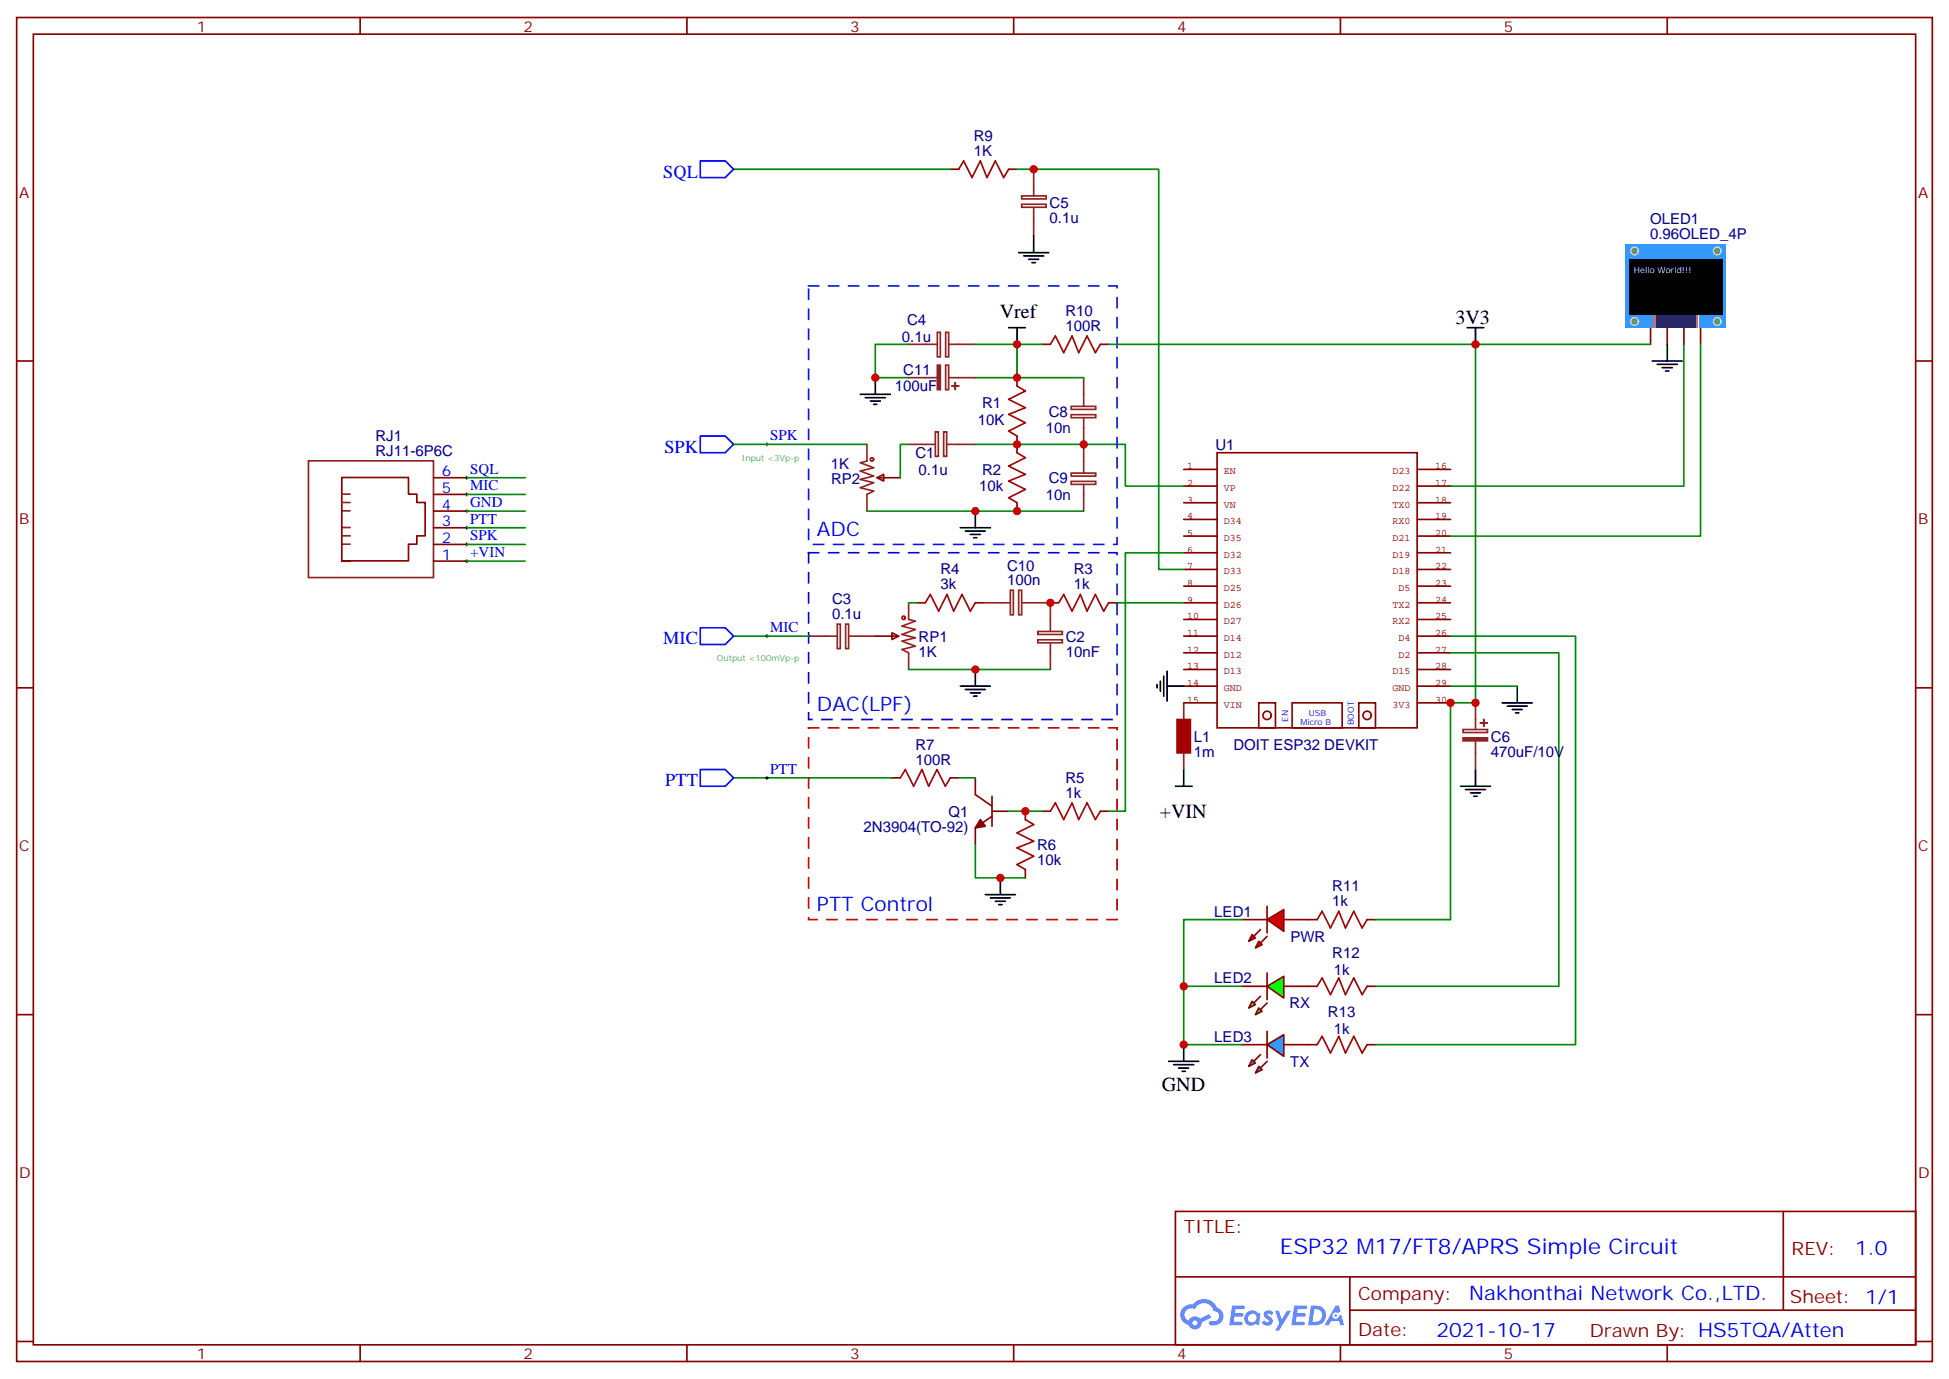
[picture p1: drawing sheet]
<svg xmlns="http://www.w3.org/2000/svg" width="412mm" height="292mm" viewBox="0 0 412 292" stroke-linecap="round" stroke-linejoin="round" font-family="sans-serif">
<g fill="none" stroke="#870000" stroke-width=".35">
<path d="M3.5 3.7h405.4v284.3h-405.4zM7.1 7.2h398.2v277.3h-398.2zM76.2 3.7v3.5M145.3 3.7v3.5M214.5 3.7v3.5M283.6 3.7v3.5M352.8 3.7v3.5M3.5 76.4h3.6M405.3 76.4h3.6M3.5 145.5h3.6M405.3 145.5h3.6M3.5 214.7h3.6"/>
<path d="M405.3 214.7h3.6M248.7 256.3h156.6v28.2h-156.6zM377.3 256.3v20.9M248.7 270.1h156.5M285.6 277.2h119.6M285.6 270.1v14.2M3.5 283.8h3.6M76.2 284.5v3.5M145.3 284.5v3.5M214.5 284.5v3.5M283.6 284.5v3.5M352.8 284.5v3.5"/>
<path d="M405.3 283.8h3.6"/>
</g>
<g fill="#5487ff">
<path d="M267.7 277.5a1.22 1.22 0 0 1 1.7 .2l-.4 .6a.47 .47 0 0 0-.3-.4 .47 .47 0 0 0-.5 .2v.1a1.55 1.55 0 0 1 1.1 1.5 1.34 1.34 0 0 1-2.3 .2l.5-.6 .7 .5a.29 .29 0 0 0 .3-.3 .29 .29 0 0 0-.2-.3 1.04 1.04 0 0 1-.6-1.7z"/>
<path d="M260.7 276.2h2.1a.43 .43 0 0 1 .5 .1 .43 .43 0 0 1 .1 .5l-.3 .2h-1.7l-.1 .8h1.5a.37 .37 0 0 1 .3 .4 .37 .37 0 0 1-.3 .4h-1.6l-.2 1.1h1.3a.43 .43 0 0 1 .5 0 .43 .43 0 0 1 .1 .5l-.3 .2h-2.5z"/>
<path d="M273.8 276.2h2.2a.43 .43 0 0 1 .4 .1 .43 .43 0 0 1 .1 .5l-.3 .2h-1.6l-.2 .8h1.6a.37 .37 0 0 1 .3 .4 .37 .37 0 0 1-.4 .4l-1.6-.1-.1 1.1h1.3a.43 .43 0 0 1 .4 .1 .43 .43 0 0 1 .1 .5l-.3 .2h-2.4z"/>
<path d="M282.6 276.2h.7l.3 1.3-.6 .3a.69 .69 0 0 0-1 .3 .69 .69 0 0 0 .4 .9 .69 .69 0 0 0 .9-.6l.5-.2 .6 2.2h-.8l-.2-.9h-1.8l-.5 .9h-.8z"/>
<path d="M269.8 277.3h.8l.6 1.8 1.1-1.8h.9l-2.6 4.2h-.8l.9-1.5z"/>
<path d="M277.4 276.2l-.6 4.2h1.3a2.11 2.11 0 0 0 2.5-2.1 2.11 2.11 0 0 0-2.5-2.1zM278.1 277a1.39 1.39 0 0 1 1.7 1.4 1.39 1.39 0 0 1-1.8 1.2h-.3z"/>
<path d="M263.7 277.8a1.47 1.47 0 0 0-.1 2.1 1.47 1.47 0 0 0 2.1 .1l.7 .4 .3-2.3-.2-.3h-.4a1.49 1.49 0 0 0-2.4 0zM264.4 278.2a.92 .92 0 0 1 1.5 .5 .92 .92 0 0 1-1.3 1.1 .9 .9 0 0 1-.2-1.6z"/>
<path d="M250.4 276.6a2.18 2.18 0 0 0 1.1 3.7 1.44 1.44 0 0 0 1.6 .9 1.44 1.44 0 0 0 1.2-1.4l2-1.1-.5-.7-1.9 1a1.47 1.47 0 0 0-2.4 .4 1.39 1.39 0 0 1-.7-1.9 1.39 1.39 0 0 1 2-.5 2.08 2.08 0 0 1 2.2-1.3 2.08 2.08 0 0 1 1.8 1.7 1.07 1.07 0 0 1 1.2 1 1.07 1.07 0 0 1-1 1.1h-.7a.43 .43 0 0 0-.5 .4 .43 .43 0 0 0 .4 .5 2 2 0 0 0 2.4-1 2 2 0 0 0-.7-2.6l-.4-.2a2.98 2.98 0 0 0-5.1-.6l-1.1 .1zM252.3 279.9a.55 .55 0 0 1 1.1 0 .55 .55 0 0 1-1.1 0z"/>
<circle cx="282.6" cy="278.3" r=".26"/>
</g>
<g fill="none" stroke="#850000" stroke-width=".35">
<path d="M250.5 99.3h7M257.5 95.8h42.4v58.2h-42.4zM299.9 99.3h7M250.5 102.8h7M250.5 106.4h7M250.5 109.9h7M250.5 113.4h7M250.5 116.9h7M299.9 102.8h7M299.9 106.4h7M299.9 109.9h7M299.9 113.4h7"/>
<path d="M299.9 116.9h7M250.5 131.1h7M250.5 134.6h7M250.5 138.1h7M250.5 120.5h7M250.5 124h7M250.5 127.5h7M299.9 131.1h7M299.9 134.6h7M299.9 138.1h7M299.9 120.5h7M299.9 124h7"/>
<path d="M299.9 127.5h7M250.5 141.6h7M250.5 145.2h7M250.5 148.7h7M266.3 148.7h3.6v5.3h-3.6zM273.4 148.7h10.6v5.3h-10.6zM287.5 148.7h3.5v5.3h-3.5zM299.9 141.6h7M299.9 145.2h7M299.9 148.7h7"/>
<circle cx="268.1" cy="151.3" r=".88"/>
<circle cx="289.3" cy="151.3" r=".88"/>
</g>
<g fill="none" stroke="#a10000" stroke-width=".35">
<path d="M202.8 35.8l1.1-1.8 1.8 3.6 1.7-3.6 1.4 3.6 1.8-3.6 1.8 3.6 1-1.8M222.2 72.8l1.1-1.7 1.8 3.5 1.7-3.5 1.4 3.5 1.8-3.5 1.8 3.5 1-1.8M215.2 81.7l1.8 1-3.6 1.8 3.6 1.8-3.6 1.4 3.6 1.7-3.6 1.8 1.8 1.1M215.2 95.8l1.8 1-3.6 1.8 3.6 1.8-3.6 1.4 3.6 1.7-3.6 1.8 1.8 1.1M195.8 127.5l1-1.7 1.8 3.5 1.8-3.5 1.4 3.5 1.8-3.5 1.7 3.5 1.1-1.8M224 127.5l1.1-1.7 1.7 3.5 1.8-3.5 1.4 3.5 1.8-3.5 1.7 3.5 1.1-1.8M190.5 164.6l1.1-1.8 1.7 3.5 1.8-3.5 1.4 3.5 1.8-3.5 1.7 3.5 1.1-1.7M217 173.4l1.7 1-3.5 1.8 3.5 1.8-3.5 1.4 3.5 1.8-3.5 1.7 1.8 1.1M222.2 171.6l1.1-1.7 1.8 3.5 1.7-3.5 1.4 3.5 1.8-3.5 1.8 3.5 1-1.8"/>
<circle cx="191.2" cy="130.7" r=".35"/>
</g>
<g fill="none" stroke="#870000" stroke-width=".35">
<path d="M201.1 35.8h1.7M213.4 35.8h1.8M215.2 79.9v1.8M220.5 72.8h1.7M232.8 72.8h1.8M215.2 92.3v3.5M72.3 118.7v-17.7h14.1v3.5h1.8v1.8h1.8v7.1h-1.8v1.7h-1.8v3.6h-14.1h1.8M91.7 118.7h7.1M91.7 115.2h7.1M91.7 111.7h7.1M91.7 108.1h7.1M91.7 104.6h7.1"/>
<path d="M91.7 101.1h7.1M215.2 106.4v1.7M185.2 134.6h4.9M188.7 133.9l1.4 .7-1.4 .7zM194 127.5h1.8M206.4 127.5h1.7M222.2 127.5h1.8M234.6 127.5h1.8M188.7 164.6h1.8M201.1 164.6h1.7M206.4 164.6v3.5l3.5 2.5M209.9 171.6h3.5"/>
<path d="M209.9 172.7l-3.5 2.5v3.5M209.9 168.5v6.3M217 171.6v1.8M220.5 171.6h1.7M232.8 171.6h1.8M217 184v1.7"/>
</g>
<g fill="none" stroke="#8c2424" stroke-width=".35">
<path d="M218.7 35.8v5.7M216.2 43.2h5.2v.7h-5.2zM216.2 41.5h5.2v.6h-5.2zM218.7 43.9v6M192.3 72.8h6M198.3 70.3h.7v5.2h-.7zM200.1 70.3h.6v5.2h-.6zM200.7 72.8h5.7M229.3 79.9v6M65.3 97.5h26.4v24.7h-26.4zM192.3 94h5.6M197.9 91.4h.6v5.2h-.6z"/>
<path d="M199.7 91.4h.6v5.2h-.6zM200.4 94h6M226.7 86h5.1v.6h-5.1zM226.7 87.7h5.1v.7h-5.1zM229.3 88.4v11.6M72.3 115.1h1.8M72.3 113.4h1.8M72.3 111.6h1.8M72.3 108.1h1.8M72.3 106.3h1.8M72.3 104.5h1.8M226.7 100.1h5.1v.6h-5.1z"/>
<path d="M226.7 101.8h5.1v.7h-5.1zM229.3 102.5v5.6M171.1 134.6h6M177.2 132h.6v5.2h-.6zM178.9 132h.7v5.2h-.7zM179.6 134.6h5.6M192.3 127.5v3.6l1.4 .3-2.8 1.1 2.8 .7-2.8 1 2.8 .7-2.8 .7 2.8 1.1-2.8 .7 1.4 .7v3.5M219.6 133.6h5.2v.6h-5.2zM219.6 135.4h5.2v.6h-5.2zM222.2 127.5v6M222.2 136v5.6"/>
</g>
<g fill="none" stroke="#008700" stroke-width=".35">
<path d="M155.2 35.8h45.9M192.3 72.8h-7.1v7.1h7.1M206.4 72.8h8.8v7.1h-8.8M215.2 72.8h5.3M215.2 79.9h14.1M234.6 72.8h77.6v75.9h-5.3v45.9M206.4 94h31.7v8.8h12.4M98.8 101.1h12.3M98.8 104.6h12.3M98.8 108.1h12.3M98.8 111.7h12.3M98.8 115.2h12.3"/>
<path d="M98.8 118.7h12.3M250.5 116.9h-12.4v54.7h-3.5M155.2 134.6h7.1M236.4 127.5h14.1M306.9 145.2h14.1M155.2 164.6h33.5M202.8 164.6h3.6M206.4 178.7v7h10.6M213.4 171.6h7.1"/>
</g>
<g fill="none" stroke="#000" stroke-width=".35">
<path d="M215.5 53.4h6.4M216.6 54.2h4.2M217.7 54.9h2.1M218.4 55.6h.7M218.7 49.9v3.5M185.2 79.9v3.5M213.4 69.3h3.6M215.2 69.3v3.5M310.4 69.3h3.6M312.2 69.3v3.5M182 83.4h6.4M183.1 84.1h4.2"/>
<path d="M184.1 84.8h2.2M184.9 85.5h.7M203.2 111.7h6.3M204.3 112.4h4.2M205.3 113.1h2.1M206 113.8h.7M206.4 108.1v3.6M203.2 145.2h6.3M204.3 145.9h4.2M205.3 146.6h2.1M206 147.3h.7M206.4 141.6v3.6"/>
<path d="M244.8 144.8v.7M245.5 144.1v2.1M246.2 143.1v4.2M246.9 145.2h3.6M246.9 142v6.3M317.9 148.7h6.3M318.9 149.4h4.2M320 150.1h2.1M320.7 150.8h.7M321 145.2v3.5M248.7 166.3h3.5M250.5 162.8v3.5"/>
<path d="M309 166.3h6.4M310.1 167h4.2M311.1 167.7h2.2M311.9 168.5h.7M312.2 162.8v3.5M208.5 189.3h6.3M209.5 190h4.3M210.6 190.7h2.1M211.3 191.4h.7M211.7 185.7v3.6"/>
</g>
<path d="M207.4 173.4l1.1 1.4-2.1 .4z" fill="#870000" stroke="#870000" stroke-width=".35"/>
<path d="M171.1 60.5h65.3v54.7h-65.3z" fill="none" stroke="#03f" stroke-width=".35" stroke-dasharray="2.1 2.1"/>
<path d="M171.1 154h65.3v40.6h-65.3z" fill="none" stroke="#c00" stroke-width=".35" stroke-dasharray="2.1 2.1"/>
<path d="M171.1 116.9h65.3v35.3h-65.3z" fill="none" stroke="#00c" stroke-width=".35" stroke-dasharray="2.1 2.1"/>
<g fill="none" stroke="#000" stroke-width=".21">
<path d="M161.9 94h.7M162.3 93.7v.7M98.4 118.7h.7M98.4 115.2h.7M98.4 111.7h.7M98.4 108.1h.7M98.4 104.6h.7M98.4 101.1h.7M98.8 100.7v.7M98.8 104.2v.8M98.8 107.8v.7M98.8 111.3v.7"/>
<path d="M98.8 114.8v.7M98.8 118.4v.7M161.9 134.6h.7M162.3 134.2v.7M161.9 164.6h.7M162.3 164.2v.7"/>
</g>
<path d="M148.2 34h5.3l1.7 1.8-1.7 1.8h-5.3zM148.2 92.3h5.3l1.7 1.7-1.7 1.8h-5.3zM148.2 132.8h5.3l1.7 1.8-1.7 1.7h-5.3zM148.2 162.8h5.3l1.7 1.8-1.7 1.7h-5.3z" fill="none" stroke="#00f" stroke-width=".35"/>
<g fill="#f00" stroke="#870000" stroke-width=".35">
<path d="M268.1 194.6l3.5-2.2v4.6z"/>
<path d="M268.1 191.7v5.7z"/>
</g>
<g fill="#870000" stroke="#870000" stroke-width=".35">
<path d="M268.1 198.1l-1.4 1.4z"/>
<path d="M266.7 196.7l-1.4 1.4z"/>
</g>
<g fill="#f00" stroke="#870000" stroke-width=".35">
<path d="M266.3 199.1l.8 .7-1.5 .8z"/>
<path d="M264.9 197.7l.7 .7-1.4 .7z"/>
</g>
<path d="M262.8 194.6h5.3M271.6 194.6h5.3" fill="none" stroke="#870000" stroke-width=".35"/>
<path d="M268.1 208.7l3.5-2.1v4.5z" fill="#0f0" stroke="#870000" stroke-width=".35"/>
<path d="M268.1 205.8v5.7z" fill="#f00" stroke="#870000" stroke-width=".35"/>
<g fill="#870000" stroke="#870000" stroke-width=".35">
<path d="M268.1 212.2l-1.4 1.4z"/>
<path d="M266.7 210.8l-1.4 1.4z"/>
</g>
<g fill="#0f0" stroke="#870000" stroke-width=".35">
<path d="M266.3 213.3l.8 .7-1.5 .7z"/>
<path d="M264.9 211.8l.7 .7-1.4 .8z"/>
</g>
<path d="M262.8 208.7h5.3M271.6 208.7h5.3M262.8 221h5.3M271.6 221h5.3" fill="none" stroke="#870000" stroke-width=".35"/>
<g fill="#09f" stroke="#870000" stroke-width=".35">
<path d="M264.9 224.2l.7 .7-1.4 .7z"/>
<path d="M266.3 225.6l.8 .7-1.5 .7z"/>
</g>
<g fill="#870000" stroke="#870000" stroke-width=".35">
<path d="M266.7 223.1l-1.4 1.4z"/>
<path d="M268.1 224.5l-1.4 1.5z"/>
</g>
<path d="M268.1 218.2v5.6z" fill="#f00" stroke="#870000" stroke-width=".35"/>
<path d="M268.1 221l3.5-2.1v4.6z" fill="#09f" stroke="#870000" stroke-width=".35"/>
<path d="M247.3 224.5h6.3M248.4 225.2h4.2M249.4 226h2.1M250.1 226.7h.7M250.5 221v3.5" fill="none" stroke="#000" stroke-width=".35"/>
<path d="M306.9 138.1h22.9v70.6h-38.8M306.9 134.6h26.5v86.4h-42.4M262.8 194.6h-12.3v14.1M291 194.6h15.9M262.8 208.7h-12.3v12.3h12.3" fill="none" stroke="#008700" stroke-width=".35"/>
<path d="M278.7 194.6l1.1-1.8 1.7 3.5 1.8-3.5 1.4 3.5 1.8-3.5 1.7 3.5 1.1-1.7M278.7 208.7l1.1-1.8 1.7 3.5 1.8-3.5 1.4 3.5 1.8-3.5 1.7 3.5 1.1-1.7M278.7 221l1.1-1.7 1.7 3.5 1.8-3.5 1.4 3.5 1.8-3.5 1.7 3.5 1.1-1.8" fill="none" stroke="#a10000" stroke-width=".35"/>
<path d="M349.2 69.3v3.5M352.8 69.3v3.5M356.3 69.3v3.5M359.8 69.3v3.5M276.9 194.6h1.8M289.3 194.6h1.7M276.9 208.7h1.8M289.3 208.7h1.7M276.9 221h1.8M289.3 221h1.7" fill="none" stroke="#870000" stroke-width=".35"/>
<path d="M344 51.7h21.1v17.6h-21.1z" fill="#39f"/>
<g fill="#666" stroke="#ccc" stroke-width=".35">
<circle cx="345.9" cy="68" r=".81"/>
<circle cx="363.4" cy="68" r=".81"/>
<circle cx="345.9" cy="53.1" r=".81"/>
<circle cx="363.4" cy="53.1" r=".81"/>
</g>
<path d="M349.8 66.5h9.5v2.8h-9.5z" fill="#fff"/>
<g fill="#fc0">
<path d="M349.8 66.5h.5v2.8h-.5z"/>
<path d="M358.8 66.5h.4v2.8h-.4z"/>
</g>
<path d="M350.4 66.5h8.3v2.8h-8.3z" fill="#333"/>
<path d="M344.7 54.9h19.7v11.6h-19.7z" fill="#000"/>
<g fill="none" stroke="#8c2424" stroke-width=".35">
<path d="M192.3 79.9h6M200.1 77.3h.6v5.1h-.6zM200.7 79.9h5.7M183.4 94v3.5l-1.4 .4 2.9 1.1-2.9 .7 2.9 1-2.9 .7 2.9 .7-2.9 1.1 2.9 .7-1.5 .7v3.5M208.1 127.5h5.7M213.8 124.9h.6v5.2h-.6zM215.5 124.9h.7v5.2h-.7zM216.3 127.5h5.9M250.5 148.7v3.5M250.5 159.3v3.5M309.6 154.3h5.1v.7h-5.1zM312.2 148.7v5.6"/>
<path d="M312.2 156.8v6"/>
</g>
<path d="M215.2 35.8h30v84.7h5.3M312.2 72.8h37M356.3 72.8v30h-49.4M359.8 72.8v40.6h-52.9M155.2 94h28.2M192.3 94h-1.8v7.1M183.4 108.1h45.9M162.3 134.6h8.8M192.3 127.5h1.7M192.3 141.6h29.9" fill="none" stroke="#008700" stroke-width=".35"/>
<path d="M349.6 76.4h6.4M350.7 77.1h4.2M351.7 77.8h2.1M352.4 78.5h.7M352.8 72.8v3.6" fill="none" stroke="#000" stroke-width=".35"/>
<path d="M185.6 101.1l1.4-.7v1.4zM185.6 101.1h4.9" fill="none" stroke="#870000" stroke-width=".35"/>
<circle cx="184.5" cy="97.2" r=".35" fill="none" stroke="#a10000" stroke-width=".35"/>
<g fill="#8c2424" stroke="#8c2424" stroke-width=".35">
<path d="M198.3 77.3h.7v5.1h-.7z"/>
<path d="M202.1 81v1.4z"/>
<path d="M201.4 81.6l1.4 .1z"/>
<path d="M309.6 156.1h5.1v.6h-5.1z"/>
<path d="M313.3 152.9l1.4 .1z"/>
<path d="M313.9 152.2l.1 1.4z"/>
</g>
<path d="M249.1 152.2h2.8v7.1h-2.8z" fill="#a10000" stroke="#a10000" stroke-width=".35"/>
<g fill="#c00">
<circle cx="217" cy="171.6" r=".88"/>
<circle cx="211.7" cy="185.7" r=".88"/>
<circle cx="215.2" cy="94" r=".88"/>
<circle cx="215.2" cy="72.8" r=".88"/>
<circle cx="215.2" cy="79.9" r=".88"/>
<circle cx="229.3" cy="94" r=".88"/>
<circle cx="185.2" cy="79.9" r=".88"/>
<circle cx="312.2" cy="72.8" r=".88"/>
<circle cx="250.5" cy="221" r=".88"/>
<circle cx="250.5" cy="208.7" r=".88"/>
<circle cx="306.9" cy="148.7" r=".88"/>
<circle cx="222.3" cy="127.5" r=".88"/>
<circle cx="215.2" cy="108.1" r=".88"/>
<circle cx="206.4" cy="108.1" r=".88"/>
<circle cx="206.4" cy="141.6" r=".88"/>
<circle cx="312.2" cy="148.7" r=".88"/>
<circle cx="218.7" cy="35.8" r=".88"/>
</g>
<text font-size="4.6" fill="#00f" x="270.8" y="265.3">ESP32 M17/FT8/APRS Simple Circuit</text>
<g font-size="4.2">
<text x="211.6" y="67.2">Vref</text>
<text x="308" y="68.6">3V3</text>
<text x="245.4" y="173">+VIN</text>
<text x="245.8" y="230.7">GND</text>
</g>
<g font-size="4.2" fill="#00f">
<text x="172.9" y="113.4">ADC</text>
<text x="172.9" y="150.5">DAC(LPF)</text>
<text x="172.9" y="192.8">PTT Control</text>
<text x="392.5" y="265.6">1.0</text>
<text x="310.9" y="275.1">Nakhonthai Network Co.,LTD.</text>
<text x="304" y="282.9">2021-10-17</text>
</g>
<g font-size="3.9" fill="#00f">
<text x="140.3" y="37.6">SQL</text>
<text x="140.6" y="95.8">SPK</text>
<text x="140.3" y="136.3">MIC</text>
<text x="140.8" y="166.3">PTT</text>
</g>
<g font-size="3.9" fill="#800">
<text x="250.5" y="260.9">TITLE:</text>
<text x="379.1" y="265.6">REV:</text>
<text x="287.4" y="275.1">Company:</text>
<text x="378.7" y="275.7">Sheet: 1/1</text>
<text x="287.4" y="282.8">Date:</text>
<text x="336.4" y="282.8">Drawn By: HS5TQA/Atten</text>
</g>
<g font-size="3.2" fill="#800">
<text x="41.6" y="6.7">1</text>
<text x="110.8" y="6.7">2</text>
<text x="179.9" y="6.7">3</text>
<text x="249.1" y="6.7">4</text>
<text x="318.2" y="6.7">5</text>
<text x="4.1" y="41.8">A</text>
<text x="405.9" y="41.8">A</text>
<text x="4.1" y="110.9">B</text>
<text x="405.9" y="110.9">B</text>
<text x="4.1" y="180.1">C</text>
<text x="405.9" y="180.1">C</text>
<text x="4.1" y="249.2">D</text>
<text x="405.9" y="249.2">D</text>
<text x="41.6" y="287.5">1</text>
<text x="110.8" y="287.5">2</text>
<text x="179.9" y="287.5">3</text>
<text x="249.1" y="287.5">4</text>
<text x="318.2" y="287.5">5</text>
</g>
<g font-size="3.2" fill="#000080">
<text x="206" y="29.8">R9</text>
<text x="206" y="33">1K</text>
<text x="222.1" y="47.2">0.1u</text>
<text x="222.1" y="44">C5</text>
<text x="349.1" y="47.4">OLED1</text>
<text x="349.1" y="50.6">0.96OLED_4P</text>
<text x="191.9" y="68.7">C4</text>
<text x="225.4" y="70">100R</text>
<text x="225.4" y="66.8">R10</text>
<text x="190.8" y="72.3">0.1u</text>
<text x="189.4" y="82.8">100uF</text>
<text x="191.1" y="79.3">C11</text>
<text x="206.9" y="89.9">10K</text>
<text x="207.8" y="86.3">R1</text>
<text x="221.9" y="88.1">C8</text>
<text x="79.5" y="93.3">RJ1</text>
<text x="221.3" y="91.7">10n</text>
<text x="257.2" y="95.2">U1</text>
<text x="79.4" y="96.4">RJ11-6P6C</text>
<text x="175.8" y="99.2">1K</text>
<text x="193.7" y="97">C1</text>
<text x="194.4" y="100.5">0.1u</text>
<text x="207.8" y="100.5">R2</text>
<text x="175.9" y="102.4">RP2</text>
<text x="207.2" y="104">10k</text>
<text x="221.3" y="105.8">10n</text>
<text x="221.9" y="102.2">C9</text>
<text x="199" y="124.7">3k</text>
<text x="199" y="121.5">R4</text>
<text x="213.1" y="123.8">100n</text>
<text x="213.1" y="120.7">C10</text>
<text x="227.2" y="124.7">1k</text>
<text x="227.2" y="121.5">R3</text>
<text x="176" y="131">0.1u</text>
<text x="176.1" y="127.8">C3</text>
<text x="194.4" y="135.7">RP1</text>
<text x="225.5" y="135.7">C2</text>
<text x="194.4" y="138.9">1K</text>
<text x="225.5" y="138.9">10nF</text>
<text x="193.7" y="161.7">100R</text>
<text x="193.7" y="158.6">R7</text>
<text x="252.6" y="160.1">1m</text>
<text x="252.6" y="156.9">L1</text>
<text x="261" y="158.7">DOIT ESP32 DEVKIT</text>
<text x="315.5" y="160.1">470uF/10V</text>
<text x="315.5" y="156.9">C6</text>
<text x="225.4" y="165.6">R5</text>
<text x="200.7" y="172.8">Q1</text>
<text x="225.4" y="168.8">1k</text>
<text x="182.7" y="175.9">2N3904(TO-92)</text>
<text x="219.4" y="179.8">R6</text>
<text x="219.4" y="183">10k</text>
<text x="281.9" y="191.7">1k</text>
<text x="281.9" y="188.5">R11</text>
<text x="256.9" y="193.9">LED1</text>
<text x="273" y="199.2">PWR</text>
<text x="281.9" y="202.6">R12</text>
<text x="256.9" y="208.1">LED2</text>
<text x="282.2" y="206.3">1k</text>
<text x="272.8" y="213.3">RX</text>
<text x="281" y="215.1">R13</text>
<text x="256.9" y="220.4">LED3</text>
<text x="282.2" y="218.7">1k</text>
<text x="273" y="225.7">TX</text>
</g>
<g font-size="3.2" fill="#00f">
<text x="163" y="93.1">SPK</text>
<text x="93.5" y="100.8">6</text>
<text x="99.5" y="100.2">SQL</text>
<text x="93.5" y="107.8">4</text>
<text x="93.5" y="104.3">5</text>
<text x="99.5" y="107.2">GND</text>
<text x="99.5" y="103.7">MIC</text>
<text x="93.5" y="111.4">3</text>
<text x="99.5" y="110.8">PTT</text>
<text x="93.5" y="118.4">1</text>
<text x="93.5" y="114.9">2</text>
<text x="99.5" y="117.8">+VIN</text>
<text x="99.5" y="114.3">SPK</text>
<text x="163" y="133.7">MIC</text>
<text x="163" y="163.7">PTT</text>
</g>
<g font-size="2.1" fill="#840000">
<text x="251.2" y="99.3">1</text>
<text x="258.9" y="100.4">EN</text>
<text x="294.6" y="100.4">D23</text>
<text x="303.7" y="99.3">16</text>
<text x="251.2" y="102.8">2</text>
<text x="251.2" y="106.3">3</text>
<text x="258.9" y="103.9">VP</text>
<text x="258.9" y="107.4">VN</text>
<text x="294.6" y="103.9">D22</text>
<text x="294.6" y="107.4">TX0</text>
<text x="303.7" y="102.8">17</text>
<text x="303.7" y="106.3">18</text>
<text x="251.2" y="109.9">4</text>
<text x="251.2" y="113.4">5</text>
<text x="258.9" y="110.9">D34</text>
<text x="294.6" y="110.9">RX0</text>
<text x="303.7" y="109.9">19</text>
<text x="303.7" y="113.4">20</text>
<text x="251.2" y="116.9">6</text>
<text x="258.9" y="114.5">D35</text>
<text x="258.9" y="118">D32</text>
<text x="294.6" y="114.5">D21</text>
<text x="294.6" y="118">D19</text>
<text x="303.7" y="116.9">21</text>
<text x="251.2" y="120.4">7</text>
<text x="251.2" y="124">8</text>
<text x="258.9" y="121.5">D33</text>
<text x="258.9" y="125.1">D25</text>
<text x="294.6" y="121.5">D18</text>
<text x="295.9" y="125.1">D5</text>
<text x="303.7" y="120.4">22</text>
<text x="303.7" y="124">23</text>
<text x="251.2" y="131">10</text>
<text x="251.2" y="127.5">9</text>
<text x="258.9" y="128.6">D26</text>
<text x="294.6" y="128.6">TX2</text>
<text x="303.7" y="127.5">24</text>
<text x="303.7" y="131">25</text>
<text x="251.2" y="134.5">11</text>
<text x="258.9" y="132.1">D27</text>
<text x="258.9" y="135.6">D14</text>
<text x="294.6" y="132.1">RX2</text>
<text x="295.9" y="135.6">D4</text>
<text x="303.7" y="134.5">26</text>
<text x="251.2" y="138.1">12</text>
<text x="251.2" y="141.6">13</text>
<text x="258.9" y="139.2">D12</text>
<text x="258.9" y="142.7">D13</text>
<text x="294.6" y="142.7">D15</text>
<text x="295.9" y="139.2">D2</text>
<text x="303.7" y="138.1">27</text>
<text x="303.7" y="141.6">28</text>
<text x="251.2" y="145.1">14</text>
<text x="251.2" y="148.7">15</text>
<text x="258.9" y="146.2">GND</text>
<text x="258.9" y="149.8">VIN</text>
<text x="294.6" y="146.2">GND</text>
<text x="294.6" y="149.8">3V3</text>
<text x="303.7" y="145.1">29</text>
<text x="303.7" y="148.7">30</text>
</g>
<text font-size="1.8" fill="#fff" x="345.7" y="57.7">Hello World!!!</text>
<g font-size="1.8" fill="#099">
<text x="157" y="97.5">Input &lt;3Vp-p</text>
<text x="151.7" y="139.9">Output &lt;100mVp-p</text>
</g>
<g font-size="1.8" fill="#00f">
<text x="272.5" y="152.7" transform="rotate(-90 272.5 152.7)">EN</text>
<text x="275.2" y="153.3">Micro B</text>
<text x="276.9" y="151.5">USB</text>
<text x="286.5" y="153.4" transform="rotate(-90 286.5 153.4)">BOOT</text>
</g>
</svg>
